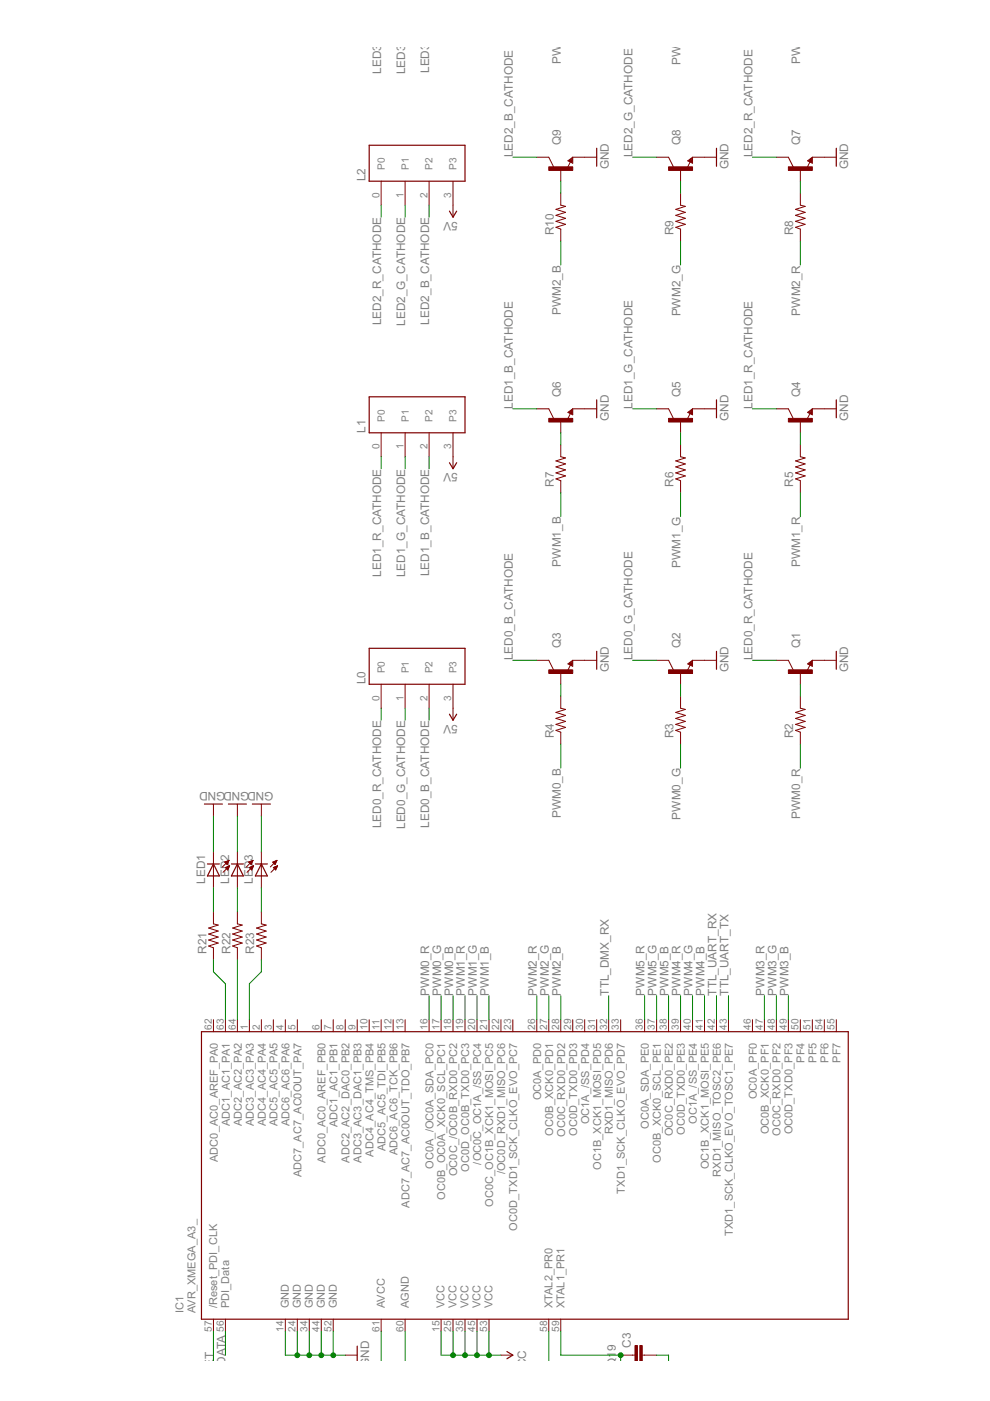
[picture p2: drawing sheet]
<svg xmlns="http://www.w3.org/2000/svg" width="210mm" height="297mm" viewBox="0 0 210 297" stroke-linecap="round" stroke-linejoin="round" font-family="sans-serif">
<g fill="none" stroke="#800000" stroke-width=".25">
<path d="M78.3 30.8h20.3v7.6h-20.3zM120.9 34.1l.3-.1v.4l-.5-.3 .6-.5v.8M126.5 31.4v3.8M146.3 34.1l.3-.1v.4l-.5-.3 .6-.5v.8M151.9 31.4v3.8M171.7 34.1l.3-.1v.4l-.5-.3 .6-.5v.8M177.3 31.4v3.8M95.3 44.8l.8 1.2 .7-1.2M78.3 84.1h20.3v7.7h-20.3zM95.3 98.1l.8 1.3 .7-1.3M120.9 87.4l.3-.1v.4l-.5-.3 .6-.5v.8M126.5 84.8v3.8"/>
<path d="M146.3 87.4l.3-.1v.4l-.5-.3 .6-.5v.8M151.9 84.8v3.8M171.7 87.4l.3-.1v.4l-.5-.3 .6-.5v.8M177.3 84.8v3.8M78.3 137.5h20.3v7.6h-20.3zM126.5 138.1v3.8M151.9 138.1v3.8M177.3 138.1v3.8M95.3 151.4l.8 1.3 .7-1.3M120.9 140.8l.3-.2v.4l-.5-.2 .6-.5v.7M146.3 140.8l.3-.2v.4l-.5-.2 .6-.5v.7M171.7 140.8l.3-.2v.4l-.5-.2 .6-.5v.7"/>
<path d="M43.3 170.5h3.9M48.4 170.5h3.8M53.5 170.5h3.8M44 183.2h2.5M45.3 183.2l1.2 2.5h-2.5zM49.1 183.2h2.5M50.3 183.2l1.3 2.5h-2.5zM54.1 183.2h2.6M55.4 183.2l1.3 2.5h-2.6zM42.7 218.7h137.2v61h-137.2zM75.7 285.4v3.2M107.5 286.6l1.2 .7-1.2 .8"/>
</g>
<g fill="none" stroke="#800000" stroke-width=".21">
<path d="M80.8 38.4v5.1M85.9 38.4v5.1M91 38.4v5.1M96.1 38.4v7.6M113.8 33.3h2.6l1 2.1M118.9 35.9v2.5M120.4 34.1l1-.8v1.3zM120.9 34.3l-.6 1.3M121.4 33.3h5.1M139.2 33.3h2.6l1 2.1M144.3 35.9v2.5M145.8 34.1l1-.8v1.3z"/>
<path d="M146.3 34.3l-.6 1.3M146.8 33.3h5.1M164.6 33.3h2.6l1 2.1M169.7 35.9v2.5M171.2 34.1l1-.8v1.3zM171.7 34.3l-.6 1.3M172.2 33.3h5.1M118.9 41v2.5l1 .3-2 .6 2 .6-2 .7 2 .6-2 .6 2 .7-2 .6 1 .4v2.5M144.3 41v2.5l1 .3-2 .6 2 .6-2 .7 2 .6-2 .6 2 .7-2 .6 1 .4v2.5M169.7 41v2.5l1 .3-2 .6 2 .6-2 .7 2 .6-2 .6 2 .7-2 .6 1 .4v2.5M80.8 91.8v5M85.9 91.8v5"/>
<path d="M91 91.8v5M96.1 91.8v7.6M113.8 86.7h2.6l1 2M118.9 89.2v2.6M118.9 94.3v2.5l1 .3-2 .6 2 .7-2 .6 2 .6-2 .7 2 .6-2 .6 1 .4v2.6M120.4 87.4l1-.7v1.2zM120.9 87.7l-.6 1.2M121.4 86.7h5.1M139.2 86.7h2.6l1 2M144.3 89.2v2.6M144.3 94.3v2.5l1 .3-2 .6 2 .7-2 .6 2 .6-2 .7 2 .6-2 .6 1 .4v2.6M145.8 87.4l1-.7v1.2z"/>
<path d="M146.3 87.7l-.6 1.2M146.8 86.7h5.1M164.6 86.7h2.6l1 2M169.7 89.2v2.6M169.7 94.3v2.5l1 .3-2 .6 2 .7-2 .6 2 .6-2 .7 2 .6-2 .6 1 .4v2.6M171.2 87.4l1-.7v1.2zM171.7 87.7l-.6 1.2M172.2 86.7h5.1M113.8 140h2.6l1 2M121.4 140h5.1M139.2 140h2.6l1 2M146.8 140h5.1"/>
<path d="M164.6 140h2.6l1 2M172.2 140h5.1M80.8 145.1v5.1M85.9 145.1v5.1M91 145.1v5.1M96.1 145.1v7.6M118.9 142.5v2.6M118.9 147.6v2.6l1 .2-2 .6 2 .7-2 .6 2 .7-2 .6 2 .6-2 .7 1 .3v2.6M120.4 140.8l1-.8v1.3zM120.9 141l-.6 1.2M144.3 142.5v2.6M144.3 147.6v2.6l1 .2-2 .6 2 .7-2 .6 2 .7-2 .6 2 .6-2 .7 1 .3v2.6"/>
<path d="M145.8 140.8l1-.8v1.3zM146.3 141l-.6 1.2M169.7 142.5v2.6M169.7 147.6v2.6l1 .2-2 .6 2 .7-2 .6 2 .7-2 .6 2 .6-2 .7 1 .3v2.6M171.2 140.8l1-.8v1.3zM171.7 141l-.6 1.2M45.3 170.5v2.5M50.3 170.5v2.5M55.4 170.5v2.5M45.3 180.6v7.7M45.3 193.3v2.6l1 .2-2.1 .7 2.1 .6-2.1 .6 2.1 .7-2.1 .6 2.1 .6-2.1 .7 1.1 .4v2.5M47.7 182.8h.1"/>
<path d="M47.8 183.9l.5 .5M47.8 182.8v.1M47.8 183.9v.1M47.9 182.7v.4M47.9 183.9v.2M48 182.6v.6M48 183.8v.4M48.2 182.6v.7M48.2 183.8v.5M48.3 182.5v.5M48.3 183.7v.7M48.4 182.5v.3"/>
<path d="M48.4 183.7v.5M48.5 182.4v.1M48.5 183.6v.3M48.6 182.4l-1.4 1.4M48.6 182.4l-.4 .9M48.6 182.4l-.9 .4 .5 .5M48.7 183.6h.1M48.7 183.6l-1.4 1.4M48.7 183.6l-.4 .8M48.7 183.6l-.9 .3M50.3 180.6v7.7M50.3 193.3v2.6l1.1 .2-2.1 .7 2.1 .6-2.1 .6 2.1 .7-2.1 .6 2.1 .6-2.1 .7 1 .4v2.5"/>
<path d="M52.7 182.8h.1M52.9 182.8v.1M52.9 183.9l.9-.3-.4 .8zM53 182.7v.3M53 183.9v.2M53.1 182.6v.6M53.1 183.9v.3M53.2 182.6v.7M53.2 183.8v.5M53.4 182.5v.6M53.4 183.7v.7M53.5 182.5v.3"/>
<path d="M53.5 183.7v.5M53.6 182.4v.1M53.6 183.6v.4M53.6 182.4l-1.4 1.4M53.6 182.4l-.3 .9-.6-.5M53.6 182.4l-.9 .4M53.7 183.6v.1M53.8 183.6l-1.4 1.4M55.4 180.6v7.7M55.4 193.3v2.6l1 .2-2 .7 2 .6-2 .6 2 .7-2 .6 2 .6-2 .7 1 .4v2.5M57.8 182.8l.9-.4-.4 .9zM57.9 182.8v.1"/>
<path d="M58 183.9l.8-.3-.3 .8zM58.1 182.7v.3M58.1 183.9v.1M58.2 182.6v.6M58.2 183.9v.3M58.3 182.6v.7M58.3 183.8v.5M58.4 182.5v.6M58.4 183.7v.7M58.5 182.5v.3M58.5 183.7v.6M58.7 182.4v.1"/>
<path d="M58.7 183.6v.4M58.7 182.4l-1.4 1.4M58.8 183.6v.1M58.8 183.6l-1.4 1.4M45.3 216.2v2.5M47.8 216.2v2.5M50.3 216.2v2.5M52.9 216.2v2.5M55.4 216.2v2.5M58 216.2v2.5M60.5 216.2v2.5M63 216.2v2.5"/>
<path d="M68.1 216.2v2.5M70.7 216.2v2.5M73.2 216.2v2.5M75.7 216.2v2.5M78.3 216.2v2.5M80.8 216.2v2.5M83.4 216.2v2.5M85.9 216.2v2.5M91 216.2v2.5M93.5 216.2v2.5M96.1 216.2v2.5M98.6 216.2v2.5"/>
<path d="M101.1 216.2v2.5M103.7 216.2v2.5M106.2 216.2v2.5M108.7 216.2v2.5M113.8 216.2v2.5M116.4 216.2v2.5M118.9 216.2v2.5M121.4 216.2v2.5M124 216.2v2.5M126.5 216.2v2.5M129.1 216.2v2.5M131.6 216.2v2.5"/>
<path d="M136.7 216.2v2.5M139.2 216.2v2.5M141.8 216.2v2.5M144.3 216.2v2.5M146.8 216.2v2.5M149.4 216.2v2.5M151.9 216.2v2.5M154.5 216.2v2.5M159.5 216.2v2.5M162.1 216.2v2.5M164.6 216.2v2.5M167.2 216.2v2.5"/>
<path d="M169.7 216.2v2.5M172.2 216.2v2.5M174.8 216.2v2.5M177.3 216.2v2.5M45.3 279.7v2.5M47.8 279.7v2.5M60.5 279.7v2.5M63 279.7v2.5M65.6 279.7v2.5M68.1 279.7v2.5M70.7 279.7v2.5M80.8 279.7v2.5"/>
<path d="M85.9 279.7v2.5M93.5 279.7v2.5M96.1 279.7v2.5M98.6 279.7v2.5M101.1 279.7v2.5M103.7 279.7v2.5M116.4 279.7v2.5M118.9 279.7v2.5M73.2 287.3h2.5M106.2 287.3h2.5M131.6 287.3h3M136.2 287.3h3"/>
</g>
<g fill="#800000" stroke="#800000" stroke-width=".21">
<path d="M167.2 142h5v.8h-5z"/>
<path d="M141.8 142h5v.8h-5z"/>
<path d="M116.4 142h5v.8h-5z"/>
<path d="M167.2 88.7h5v.8h-5z"/>
<path d="M141.8 88.7h5v.8h-5z"/>
<path d="M116.4 88.7h5v.8h-5z"/>
<path d="M167.2 35.4h5v.7h-5z"/>
<path d="M141.8 35.4h5v.7h-5z"/>
<path d="M116.4 35.4h5v.7h-5z"/>
<path d="M135.7 285.3h.5v3.3h-.5z"/>
<path d="M134.6 285.3h.5v3.3h-.5z"/>
</g>
<g fill="none" stroke="#008000" stroke-width=".21">
<path d="M108.7 33.3h5.1M118.9 38.4v2.6M134.1 33.3h5.1M144.3 38.4v2.6M159.5 33.3h5.1M169.7 38.4v2.6M80.8 43.5v2.5M85.9 43.5v2.5M91 43.5v2.5M118.9 51.1v5.1M144.3 51.1v5.1M169.7 51.1v5.1"/>
<path d="M80.8 96.8v2.6M85.9 96.8v2.6M91 96.8v2.6M108.7 86.7h5.1M118.9 91.8v2.5M134.1 86.7h5.1M144.3 91.8v2.5M159.5 86.7h5.1M169.7 91.8v2.5M118.9 104.5v5M144.3 104.5v5M169.7 104.5v5"/>
<path d="M108.7 140h5.1M134.1 140h5.1M159.5 140h5.1M80.8 150.2v2.5M85.9 150.2v2.5M91 150.2v2.5M118.9 145.1v2.5M118.9 157.8v5.1M144.3 145.1v2.5M144.3 157.8v5.1M169.7 145.1v2.5M169.7 157.8v5.1"/>
<path d="M45.3 173v7.6M50.3 173v7.6M55.4 173v7.6M45.3 188.3v5M50.3 188.3v5M55.4 188.3v5M45.3 203.5v2.5l2.5 2.6v7.6M50.3 203.5v12.7M55.4 203.5v2.5l-2.5 2.6v7.6M91 211.1v5.1M93.5 211.1v5.1M96.1 211.1v5.1"/>
<path d="M98.6 211.1v5.1M101.1 211.1v5.1M103.7 211.1v5.1M113.8 211.1v5.1M116.4 211.1v5.1M118.9 211.1v5.1M129.1 211.1v5.1M136.7 211.1v5.1M139.2 211.1v5.1M141.8 211.1v5.1M144.3 211.1v5.1M146.8 211.1v5.1"/>
<path d="M149.4 211.1v5.1M151.9 211.1v5.1M154.5 211.1v5.1M162.1 211.1v5.1M164.6 211.1v5.1M167.2 211.1v5.1M45.3 282.2v6.4M47.8 282.2v5.1M60.5 282.2v5.1h12.7M63 282.2v5.1M65.6 282.2v5.1M68.1 282.2v5.1"/>
<path d="M70.7 282.2v5.1M80.8 282.2v6.4M85.9 282.2v6.4M93.5 282.2v5.1h12.7M96.1 282.2v5.1M98.6 282.2v5.1M101.1 282.2v5.1M103.7 282.2v5.1M116.4 282.2v6.4M118.9 282.2v5.1h12.7v1.3M139.2 287.3h2.6v1.3"/>
</g>
<g fill="#008000" stroke="#008000" stroke-width=".21">
<circle cx="63" cy="287.3" r=".51"/>
<circle cx="65.6" cy="287.3" r=".51"/>
<circle cx="68.1" cy="287.3" r=".51"/>
<circle cx="70.7" cy="287.3" r=".51"/>
<circle cx="96.1" cy="287.3" r=".51"/>
<circle cx="98.6" cy="287.3" r=".51"/>
<circle cx="101.1" cy="287.3" r=".51"/>
<circle cx="103.7" cy="287.3" r=".51"/>
<circle cx="131.6" cy="287.3" r=".51"/>
</g>
<g font-size="2.8" fill="#808080">
<text x="80.8" y="15.6" transform="rotate(-90 80.8 15.6)">LED3_R_CATH</text>
<text x="85.9" y="15.8" transform="rotate(-90 85.9 15.8)">LED3_G_CATH</text>
<text x="91" y="15.5" transform="rotate(-90 91 15.5)">LED3_B_CATH</text>
<text x="118.9" y="13.5" transform="rotate(-90 118.9 13.5)">PWM3_B</text>
<text x="144.3" y="13.8" transform="rotate(-90 144.3 13.8)">PWM3_G</text>
<text x="169.7" y="13.6" transform="rotate(-90 169.7 13.6)">PWM3_R</text>
<text x="108.7" y="33.3" transform="rotate(-90 108.7 33.3)">LED2_B_CATHODE</text>
<text x="118.9" y="30.8" transform="rotate(-90 118.9 30.8)">Q9</text>
<text x="129.1" y="35.9" transform="rotate(-90 129.1 35.9)">GND</text>
<text x="134.1" y="33.3" transform="rotate(-90 134.1 33.3)">LED2_G_CATHODE</text>
<text x="144.3" y="30.8" transform="rotate(-90 144.3 30.8)">Q8</text>
<text x="154.5" y="35.9" transform="rotate(-90 154.5 35.9)">GND</text>
<text x="159.5" y="33.3" transform="rotate(-90 159.5 33.3)">LED2_R_CATHODE</text>
<text x="169.7" y="30.8" transform="rotate(-90 169.7 30.8)">Q7</text>
<text x="179.8" y="35.9" transform="rotate(-90 179.8 35.9)">GND</text>
<text x="77.5" y="38.4" transform="rotate(-90 77.5 38.4)">L2</text>
<text x="97.1" y="47" transform="rotate(-180 97.1 47)">5V</text>
<text x="117.4" y="49.8" transform="rotate(-90 117.4 49.8)">R10</text>
<text x="142.8" y="49.8" transform="rotate(-90 142.8 49.8)">R9</text>
<text x="168.2" y="49.8" transform="rotate(-90 168.2 49.8)">R8</text>
<text x="80.8" y="68.9" transform="rotate(-90 80.8 68.9)">LED2_R_CATHODE</text>
<text x="85.9" y="69.1" transform="rotate(-90 85.9 69.1)">LED2_G_CATHODE</text>
<text x="91" y="68.8" transform="rotate(-90 91 68.8)">LED2_B_CATHODE</text>
<text x="118.9" y="66.8" transform="rotate(-90 118.9 66.8)">PWM2_B</text>
<text x="144.3" y="67.1" transform="rotate(-90 144.3 67.1)">PWM2_G</text>
<text x="169.7" y="66.9" transform="rotate(-90 169.7 66.9)">PWM2_R</text>
<text x="108.7" y="86.7" transform="rotate(-90 108.7 86.7)">LED1_B_CATHODE</text>
<text x="118.9" y="84.1" transform="rotate(-90 118.9 84.1)">Q6</text>
<text x="129.1" y="89.2" transform="rotate(-90 129.1 89.2)">GND</text>
<text x="134.1" y="86.7" transform="rotate(-90 134.1 86.7)">LED1_G_CATHODE</text>
<text x="144.3" y="84.1" transform="rotate(-90 144.3 84.1)">Q5</text>
<text x="154.5" y="89.2" transform="rotate(-90 154.5 89.2)">GND</text>
<text x="159.5" y="86.7" transform="rotate(-90 159.5 86.7)">LED1_R_CATHODE</text>
<text x="169.7" y="84.1" transform="rotate(-90 169.7 84.1)">Q4</text>
<text x="179.8" y="89.2" transform="rotate(-90 179.8 89.2)">GND</text>
<text x="77.5" y="91.7" transform="rotate(-90 77.5 91.7)">L1</text>
<text x="97.1" y="100.4" transform="rotate(-180 97.1 100.4)">5V</text>
<text x="117.4" y="103.2" transform="rotate(-90 117.4 103.2)">R7</text>
<text x="142.8" y="103.2" transform="rotate(-90 142.8 103.2)">R6</text>
<text x="168.2" y="103.2" transform="rotate(-90 168.2 103.2)">R5</text>
<text x="80.8" y="122.3" transform="rotate(-90 80.8 122.3)">LED1_R_CATHODE</text>
<text x="85.9" y="122.4" transform="rotate(-90 85.9 122.4)">LED1_G_CATHODE</text>
<text x="91" y="122.1" transform="rotate(-90 91 122.1)">LED1_B_CATHODE</text>
<text x="118.9" y="120.2" transform="rotate(-90 118.9 120.2)">PWM1_B</text>
<text x="144.3" y="120.4" transform="rotate(-90 144.3 120.4)">PWM1_G</text>
<text x="169.7" y="120.3" transform="rotate(-90 169.7 120.3)">PWM1_R</text>
<text x="118.9" y="137.5" transform="rotate(-90 118.9 137.5)">Q3</text>
<text x="144.3" y="137.5" transform="rotate(-90 144.3 137.5)">Q2</text>
<text x="169.7" y="137.5" transform="rotate(-90 169.7 137.5)">Q1</text>
<text x="108.7" y="140" transform="rotate(-90 108.7 140)">LED0_B_CATHODE</text>
<text x="129.1" y="142.5" transform="rotate(-90 129.1 142.5)">GND</text>
<text x="134.1" y="140" transform="rotate(-90 134.1 140)">LED0_G_CATHODE</text>
<text x="154.5" y="142.5" transform="rotate(-90 154.5 142.5)">GND</text>
<text x="159.5" y="140" transform="rotate(-90 159.5 140)">LED0_R_CATHODE</text>
<text x="179.8" y="142.5" transform="rotate(-90 179.8 142.5)">GND</text>
<text x="77.5" y="145.1" transform="rotate(-90 77.5 145.1)">L0</text>
<text x="97.1" y="153.7" transform="rotate(-180 97.1 153.7)">5V</text>
<text x="117.4" y="156.5" transform="rotate(-90 117.4 156.5)">R4</text>
<text x="142.8" y="156.5" transform="rotate(-90 142.8 156.5)">R3</text>
<text x="168.2" y="156.5" transform="rotate(-90 168.2 156.5)">R2</text>
<text x="58" y="167.9" transform="rotate(-180 58 167.9)">GNDGNDGND</text>
<text x="118.9" y="173.5" transform="rotate(-90 118.9 173.5)">PWM0_B</text>
<text x="144.3" y="173.8" transform="rotate(-90 144.3 173.8)">PWM0_G</text>
<text x="169.7" y="173.6" transform="rotate(-90 169.7 173.6)">PWM0_R</text>
<text x="80.8" y="175.6" transform="rotate(-90 80.8 175.6)">LED0_R_CATHODE</text>
<text x="85.9" y="175.8" transform="rotate(-90 85.9 175.8)">LED0_G_CATHODE</text>
<text x="91" y="175.5" transform="rotate(-90 91 175.5)">LED0_B_CATHODE</text>
<text x="43.5" y="187.4" transform="rotate(-90 43.5 187.4)">LED1</text>
<text x="48.6" y="187.4" transform="rotate(-90 48.6 187.4)">LED2</text>
<text x="53.6" y="187.4" transform="rotate(-90 53.6 187.4)">LED3</text>
<text x="43.8" y="202.2" transform="rotate(-90 43.8 202.2)">R21</text>
<text x="48.8" y="202.2" transform="rotate(-90 48.8 202.2)">R22</text>
<text x="53.9" y="202.2" transform="rotate(-90 53.9 202.2)">R23</text>
<text x="91" y="211.1" transform="rotate(-90 91 211.1)">PWM0_R</text>
<text x="93.5" y="211.1" transform="rotate(-90 93.5 211.1)">PWM0_G</text>
<text x="96" y="211.1" transform="rotate(-90 96 211.1)">PWM0_B</text>
<text x="98.6" y="211.1" transform="rotate(-90 98.6 211.1)">PWM1_R</text>
<text x="101.1" y="211.1" transform="rotate(-90 101.1 211.1)">PWM1_G</text>
<text x="103.7" y="211.1" transform="rotate(-90 103.7 211.1)">PWM1_B</text>
<text x="113.8" y="211.1" transform="rotate(-90 113.8 211.1)">PWM2_R</text>
<text x="116.4" y="211.1" transform="rotate(-90 116.4 211.1)">PWM2_G</text>
<text x="118.9" y="211.1" transform="rotate(-90 118.9 211.1)">PWM2_B</text>
<text x="129.1" y="211.1" transform="rotate(-90 129.1 211.1)">TTL_DMX_RX</text>
<text x="136.7" y="211.1" transform="rotate(-90 136.7 211.1)">PWM5_R</text>
<text x="139.2" y="211.1" transform="rotate(-90 139.2 211.1)">PWM5_G</text>
<text x="141.8" y="211.1" transform="rotate(-90 141.8 211.1)">PWM5_B</text>
<text x="144.3" y="211.1" transform="rotate(-90 144.3 211.1)">PWM4_R</text>
<text x="146.8" y="211.1" transform="rotate(-90 146.8 211.1)">PWM4_G</text>
<text x="149.4" y="211.1" transform="rotate(-90 149.4 211.1)">PWM4_B</text>
<text x="151.9" y="211.1" transform="rotate(-90 151.9 211.1)">TTL_UART_RX</text>
<text x="154.5" y="211.1" transform="rotate(-90 154.5 211.1)">TTL_UART_TX</text>
<text x="162.1" y="211.1" transform="rotate(-90 162.1 211.1)">PWM3_R</text>
<text x="164.6" y="211.1" transform="rotate(-90 164.6 211.1)">PWM3_G</text>
<text x="167.1" y="211.1" transform="rotate(-90 167.1 211.1)">PWM3_B</text>
<text x="130.6" y="286.5" transform="rotate(-90 130.6 286.5)">9</text>
<text x="133.8" y="285.8" transform="rotate(-90 133.8 285.8)">C3</text>
<text x="78.3" y="289.9" transform="rotate(-90 78.3 289.9)">GND</text>
<text x="111.5" y="291.6" transform="rotate(-90 111.5 291.6)">VCC</text>
<text x="130.6" y="289.9" transform="rotate(-90 130.6 289.9)">Q1</text>
<text x="45.3" y="294.9" transform="rotate(-90 45.3 294.9)">RESET</text>
<text x="47.8" y="294.9" transform="rotate(-90 47.8 294.9)">PDI_DATA</text>
</g>
<g font-size="2.6" fill="#808080">
<text x="170.6" y="225.3" transform="rotate(-90 170.6 225.3)">PF4</text>
<text x="173.1" y="225.3" transform="rotate(-90 173.1 225.3)">PF5</text>
<text x="175.7" y="225.3" transform="rotate(-90 175.7 225.3)">PF6</text>
<text x="178.2" y="225.3" transform="rotate(-90 178.2 225.3)">PF7</text>
<text x="114.7" y="233.3" transform="rotate(-90 114.7 233.3)">OC0A_PD0</text>
<text x="160.4" y="233.1" transform="rotate(-90 160.4 233.1)">OC0A_PF0</text>
<text x="48.7" y="238.8" transform="rotate(-90 48.7 238.8)">ADC1_AC1_PA1</text>
<text x="51.2" y="238.8" transform="rotate(-90 51.2 238.8)">ADC2_AC2_PA2</text>
<text x="53.8" y="238.8" transform="rotate(-90 53.8 238.8)">ADC3_AC3_PA3</text>
<text x="56.3" y="238.8" transform="rotate(-90 56.3 238.8)">ADC4_AC4_PA4</text>
<text x="58.9" y="238.8" transform="rotate(-90 58.9 238.8)">ADC5_AC5_PA5</text>
<text x="61.4" y="238.8" transform="rotate(-90 61.4 238.8)">ADC6_AC6_PA6</text>
<text x="71.6" y="238.9" transform="rotate(-90 71.6 238.9)">ADC1_AC1_PB1</text>
<text x="124.9" y="238.4" transform="rotate(-90 124.9 238.4)">OC1A_/SS_PD4</text>
<text x="137.6" y="239.3" transform="rotate(-90 137.6 239.3)">OC0A_SDA_PE0</text>
<text x="147.7" y="238.3" transform="rotate(-90 147.7 238.3)">OC1A_/SS_PE4</text>
<text x="79.2" y="245.2" transform="rotate(-90 79.2 245.2)">ADC4_AC4_TMS_PB4</text>
<text x="81.7" y="244.1" transform="rotate(-90 81.7 244.1)">ADC5_AC5_TDI_PB5</text>
<text x="84.3" y="245" transform="rotate(-90 84.3 245)">ADC6_AC6_TCK_PB6</text>
<text x="117.3" y="240.8" transform="rotate(-90 117.3 240.8)">OC0B_XCK0_PD1</text>
<text x="119.8" y="241" transform="rotate(-90 119.8 241)">OC0C_RXD0_PD2</text>
<text x="122.4" y="240.8" transform="rotate(-90 122.4 240.8)">OC0D_TXD0_PD3</text>
<text x="130" y="240.5" transform="rotate(-90 130 240.5)">RXD1_MISO_PD6</text>
<text x="142.7" y="240.9" transform="rotate(-90 142.7 240.9)">OC0C_RXD0_PE2</text>
<text x="145.2" y="240.7" transform="rotate(-90 145.2 240.7)">OC0D_TXD0_PE3</text>
<text x="163" y="240.5" transform="rotate(-90 163 240.5)">OC0B_XCK0_PF1</text>
<text x="165.5" y="240.8" transform="rotate(-90 165.5 240.8)">OC0C_RXD0_PF2</text>
<text x="168.1" y="240.5" transform="rotate(-90 168.1 240.5)">OC0D_TXD0_PF3</text>
<text x="46.2" y="246.3" transform="rotate(-90 46.2 246.3)">ADC0_AC0_AREF_PA0</text>
<text x="63.9" y="249.6" transform="rotate(-90 63.9 249.6)">ADC7_AC7_AC0OUT_PA7</text>
<text x="69" y="246.5" transform="rotate(-90 69 246.5)">ADC0_AC0_AREF_PB0</text>
<text x="74.1" y="246.5" transform="rotate(-90 74.1 246.5)">ADC2_AC2_DAC0_PB2</text>
<text x="76.6" y="246.5" transform="rotate(-90 76.6 246.5)">ADC3_AC3_DAC1_PB3</text>
<text x="91.9" y="247.8" transform="rotate(-90 91.9 247.8)">OC0A_/OC0A_SDA_PC0</text>
<text x="97" y="249.4" transform="rotate(-90 97 249.4)">OC0C_/OC0B_RXD0_PC2</text>
<text x="99.5" y="248.5" transform="rotate(-90 99.5 248.5)">OC0D_OC0B_TXD0_PC3</text>
<text x="102" y="246.9" transform="rotate(-90 102 246.9)">/OC0C_OC1A_/SS_PC4</text>
<text x="107.1" y="249" transform="rotate(-90 107.1 249)">/OC0D_RXD1_MISO_PC6</text>
<text x="127.4" y="248" transform="rotate(-90 127.4 248)">OC1B_XCK1_MOSI_PD5</text>
<text x="140.1" y="246.5" transform="rotate(-90 140.1 246.5)">OC0B_XCK0_SCL_PE1</text>
<text x="150.3" y="247.9" transform="rotate(-90 150.3 247.9)">OC1B_XCK1_MOSI_PE5</text>
<text x="152.8" y="249.5" transform="rotate(-90 152.8 249.5)">RXD1_MISO_TOSC2_PE6</text>
<text x="86.8" y="256.1" transform="rotate(-90 86.8 256.1)">ADC7_AC7_AC0OUT_TDO_PB7</text>
<text x="94.4" y="254.4" transform="rotate(-90 94.4 254.4)">OC0B_OC0A_XCK0_SCL_PC1</text>
<text x="104.6" y="255.9" transform="rotate(-90 104.6 255.9)">OC0C_OC1B_XCK1_MOSI_PC5</text>
<text x="132.5" y="253.1" transform="rotate(-90 132.5 253.1)">TXD1_SCK_CLKO_EVO_PD7</text>
<text x="109.7" y="260.9" transform="rotate(-90 109.7 260.9)">OC0D_TXD1_SCK_CLKO_EVO_PC7</text>
<text x="155.4" y="262.1" transform="rotate(-90 155.4 262.1)">TXD1_SCK_CLKO_EVO_TOSC1_PE7</text>
<text x="38.9" y="278.4" transform="rotate(-90 38.9 278.4)">IC1</text>
<text x="41.5" y="278.4" transform="rotate(-90 41.5 278.4)">AVR_XMEGA_A3_</text>
<text x="46" y="277.4" transform="rotate(-90 46 277.4)">/Reset_PDI_CLK</text>
<text x="48.6" y="277.4" transform="rotate(-90 48.6 277.4)">PDI_Data</text>
<text x="61.3" y="277.4" transform="rotate(-90 61.3 277.4)">GND</text>
<text x="63.8" y="277.4" transform="rotate(-90 63.8 277.4)">GND</text>
<text x="66.3" y="277.4" transform="rotate(-90 66.3 277.4)">GND</text>
<text x="68.9" y="277.4" transform="rotate(-90 68.9 277.4)">GND</text>
<text x="71.4" y="277.4" transform="rotate(-90 71.4 277.4)">GND</text>
<text x="81.6" y="277.4" transform="rotate(-90 81.6 277.4)">AVCC</text>
<text x="86.7" y="277.4" transform="rotate(-90 86.7 277.4)">AGND</text>
<text x="94.3" y="277.4" transform="rotate(-90 94.3 277.4)">VCC</text>
<text x="96.8" y="277.4" transform="rotate(-90 96.8 277.4)">VCC</text>
<text x="99.3" y="277.4" transform="rotate(-90 99.3 277.4)">VCC</text>
<text x="101.9" y="277.4" transform="rotate(-90 101.9 277.4)">VCC</text>
<text x="104.4" y="277.4" transform="rotate(-90 104.4 277.4)">VCC</text>
<text x="117.1" y="277.4" transform="rotate(-90 117.1 277.4)">XTAL2_PR0</text>
<text x="119.7" y="277.4" transform="rotate(-90 119.7 277.4)">XTAL1_PR1</text>
</g>
<g font-size="2.4" fill="#808080">
<text x="80.5" y="41.9" transform="rotate(-90 80.5 41.9)">0</text>
<text x="81.6" y="36.1" transform="rotate(-90 81.6 36.1)">P0</text>
<text x="85.5" y="41.9" transform="rotate(-90 85.5 41.9)">1</text>
<text x="86.7" y="36.1" transform="rotate(-90 86.7 36.1)">P1</text>
<text x="90.6" y="41.9" transform="rotate(-90 90.6 41.9)">2</text>
<text x="91.7" y="36.1" transform="rotate(-90 91.7 36.1)">P2</text>
<text x="95.7" y="41.9" transform="rotate(-90 95.7 41.9)">3</text>
<text x="96.8" y="36.1" transform="rotate(-90 96.8 36.1)">P3</text>
<text x="81.6" y="89.4" transform="rotate(-90 81.6 89.4)">P0</text>
<text x="86.7" y="89.4" transform="rotate(-90 86.7 89.4)">P1</text>
<text x="91.7" y="89.4" transform="rotate(-90 91.7 89.4)">P2</text>
<text x="96.8" y="89.4" transform="rotate(-90 96.8 89.4)">P3</text>
<text x="80.5" y="95.3" transform="rotate(-90 80.5 95.3)">0</text>
<text x="85.5" y="95.3" transform="rotate(-90 85.5 95.3)">1</text>
<text x="90.6" y="95.3" transform="rotate(-90 90.6 95.3)">2</text>
<text x="95.7" y="95.3" transform="rotate(-90 95.7 95.3)">3</text>
<text x="81.6" y="142.7" transform="rotate(-90 81.6 142.7)">P0</text>
<text x="86.7" y="142.7" transform="rotate(-90 86.7 142.7)">P1</text>
<text x="91.7" y="142.7" transform="rotate(-90 91.7 142.7)">P2</text>
<text x="96.8" y="142.7" transform="rotate(-90 96.8 142.7)">P3</text>
<text x="80.5" y="148.6" transform="rotate(-90 80.5 148.6)">0</text>
<text x="85.5" y="148.6" transform="rotate(-90 85.5 148.6)">1</text>
<text x="90.6" y="148.6" transform="rotate(-90 90.6 148.6)">2</text>
<text x="95.7" y="148.6" transform="rotate(-90 95.7 148.6)">3</text>
<text x="44.9" y="218.4" transform="rotate(-90 44.9 218.4)">62</text>
<text x="47.4" y="218.4" transform="rotate(-90 47.4 218.4)">63</text>
<text x="50" y="218.4" transform="rotate(-90 50 218.4)">64</text>
<text x="52.5" y="218.4" transform="rotate(-90 52.5 218.4)">1</text>
<text x="55.1" y="218.4" transform="rotate(-90 55.1 218.4)">2</text>
<text x="57.6" y="218.4" transform="rotate(-90 57.6 218.4)">3</text>
<text x="60.1" y="218.4" transform="rotate(-90 60.1 218.4)">4</text>
<text x="62.7" y="218.4" transform="rotate(-90 62.7 218.4)">5</text>
<text x="67.8" y="218.4" transform="rotate(-90 67.8 218.4)">6</text>
<text x="70.3" y="218.4" transform="rotate(-90 70.3 218.4)">7</text>
<text x="72.8" y="218.4" transform="rotate(-90 72.8 218.4)">8</text>
<text x="75.4" y="218.4" transform="rotate(-90 75.4 218.4)">9</text>
<text x="77.9" y="218.4" transform="rotate(-90 77.9 218.4)">10</text>
<text x="80.5" y="218.4" transform="rotate(-90 80.5 218.4)">11</text>
<text x="83" y="218.4" transform="rotate(-90 83 218.4)">12</text>
<text x="85.5" y="218.4" transform="rotate(-90 85.5 218.4)">13</text>
<text x="90.6" y="218.4" transform="rotate(-90 90.6 218.4)">16</text>
<text x="93.2" y="218.4" transform="rotate(-90 93.2 218.4)">17</text>
<text x="95.7" y="218.4" transform="rotate(-90 95.7 218.4)">18</text>
<text x="98.2" y="218.4" transform="rotate(-90 98.2 218.4)">19</text>
<text x="100.8" y="218.4" transform="rotate(-90 100.8 218.4)">20</text>
<text x="103.3" y="218.4" transform="rotate(-90 103.3 218.4)">21</text>
<text x="105.8" y="218.4" transform="rotate(-90 105.8 218.4)">22</text>
<text x="108.4" y="218.4" transform="rotate(-90 108.4 218.4)">23</text>
<text x="113.5" y="218.4" transform="rotate(-90 113.5 218.4)">26</text>
<text x="116" y="218.4" transform="rotate(-90 116 218.4)">27</text>
<text x="118.5" y="218.4" transform="rotate(-90 118.5 218.4)">28</text>
<text x="121.1" y="218.4" transform="rotate(-90 121.1 218.4)">29</text>
<text x="123.6" y="218.4" transform="rotate(-90 123.6 218.4)">30</text>
<text x="126.2" y="218.4" transform="rotate(-90 126.2 218.4)">31</text>
<text x="128.7" y="218.4" transform="rotate(-90 128.7 218.4)">32</text>
<text x="131.2" y="218.4" transform="rotate(-90 131.2 218.4)">33</text>
<text x="136.3" y="218.4" transform="rotate(-90 136.3 218.4)">36</text>
<text x="138.9" y="218.4" transform="rotate(-90 138.9 218.4)">37</text>
<text x="141.4" y="218.4" transform="rotate(-90 141.4 218.4)">38</text>
<text x="143.9" y="218.4" transform="rotate(-90 143.9 218.4)">39</text>
<text x="146.5" y="218.4" transform="rotate(-90 146.5 218.4)">40</text>
<text x="149" y="218.4" transform="rotate(-90 149 218.4)">41</text>
<text x="151.6" y="218.4" transform="rotate(-90 151.6 218.4)">42</text>
<text x="154.1" y="218.4" transform="rotate(-90 154.1 218.4)">43</text>
<text x="159.2" y="218.4" transform="rotate(-90 159.2 218.4)">46</text>
<text x="161.7" y="218.4" transform="rotate(-90 161.7 218.4)">47</text>
<text x="164.3" y="218.4" transform="rotate(-90 164.3 218.4)">48</text>
<text x="166.8" y="218.4" transform="rotate(-90 166.8 218.4)">49</text>
<text x="169.3" y="218.4" transform="rotate(-90 169.3 218.4)">50</text>
<text x="171.9" y="218.4" transform="rotate(-90 171.9 218.4)">51</text>
<text x="174.4" y="218.4" transform="rotate(-90 174.4 218.4)">54</text>
<text x="176.9" y="218.4" transform="rotate(-90 176.9 218.4)">55</text>
<text x="44.9" y="282.4" transform="rotate(-90 44.9 282.4)">57</text>
<text x="47.4" y="282.4" transform="rotate(-90 47.4 282.4)">56</text>
<text x="60.1" y="282.4" transform="rotate(-90 60.1 282.4)">14</text>
<text x="62.7" y="282.4" transform="rotate(-90 62.7 282.4)">24</text>
<text x="65.2" y="282.4" transform="rotate(-90 65.2 282.4)">34</text>
<text x="67.8" y="282.4" transform="rotate(-90 67.8 282.4)">44</text>
<text x="70.3" y="282.4" transform="rotate(-90 70.3 282.4)">52</text>
<text x="80.5" y="282.4" transform="rotate(-90 80.5 282.4)">61</text>
<text x="85.5" y="282.4" transform="rotate(-90 85.5 282.4)">60</text>
<text x="93.2" y="282.4" transform="rotate(-90 93.2 282.4)">15</text>
<text x="95.7" y="282.4" transform="rotate(-90 95.7 282.4)">25</text>
<text x="98.2" y="282.4" transform="rotate(-90 98.2 282.4)">35</text>
<text x="100.8" y="282.4" transform="rotate(-90 100.8 282.4)">45</text>
<text x="103.3" y="282.4" transform="rotate(-90 103.3 282.4)">53</text>
<text x="116" y="282.4" transform="rotate(-90 116 282.4)">58</text>
<text x="118.5" y="282.4" transform="rotate(-90 118.5 282.4)">59</text>
</g>
</svg>
